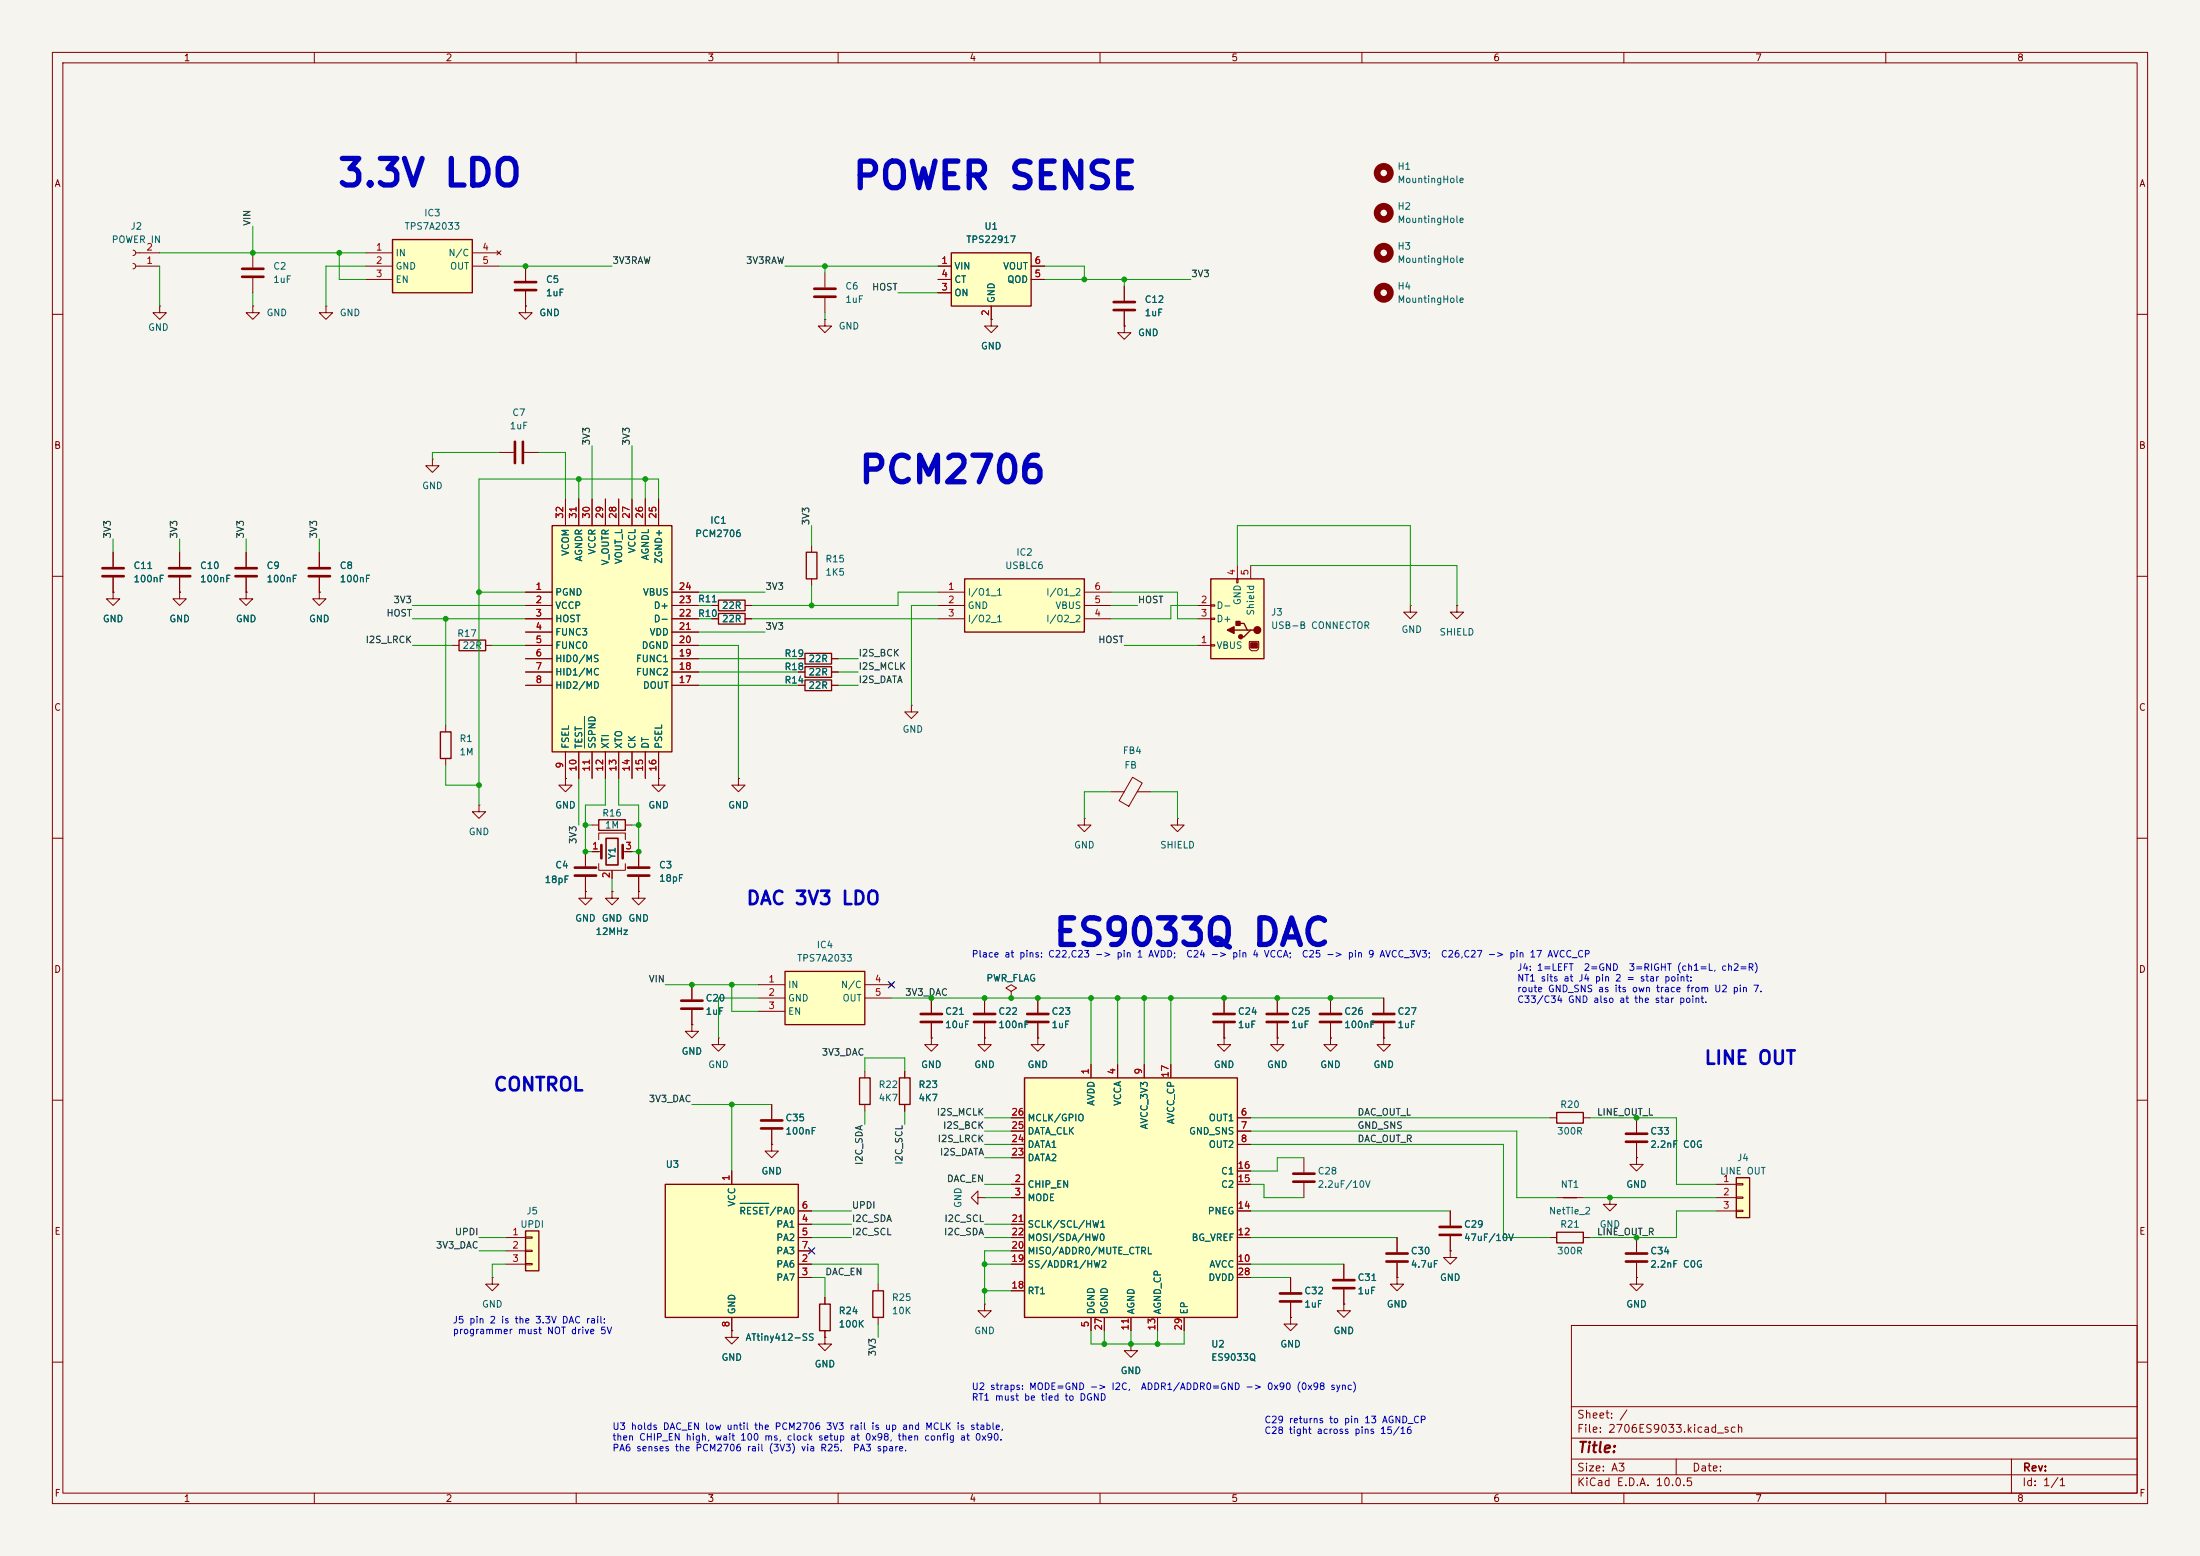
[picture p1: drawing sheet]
<svg xmlns="http://www.w3.org/2000/svg" width="420mm" height="297mm" viewBox="0 0 420 297" stroke-linecap="round" stroke-linejoin="round" font-family="sans-serif">
<path d="M0 0h420v297h-420z" fill="#f5f4ef" stroke="#f5f4ef" stroke-width=".19"/>
<g fill="none" stroke="#840000" stroke-width=".19">
<path d="M10 10h400v277h-400zM12 12h396v273h-396zM60 10v2M110 10v2M160 10v2M210 10v2M260 10v2M310 10v2M360 10v2M10 60h2M408 60h2M10 110h2"/>
<path d="M408 110h2M10 160h2M91.4 153.7v1.2h1.3l-1.3 1.3-1.2-1.3h1.2M91.4 153.7h.1M207 156.2v1.3h1.3l-1.3 1.3-1.3-1.3h1.3M207 156.2h.1M408 160h2M10 210h2M408 210h2M300 253h108v32h-108zM10 260h2M300 278.5h108"/>
<path d="M300 274.5h108M300 268.5h108M320 278.5v3M384 278.5v6.5M408 260h2M60 285v2M110 285v2M160 285v2M210 285v2M260 285v2M300 281.5h108M310 285v2"/>
<path d="M360 285v2"/>
</g>
<circle cx="264.2" cy="48.3" r="1.27" fill="none" stroke="#840000" stroke-width="1.3"/>
<path d="M331.5 224.8h2.5v7.6h-2.5z" fill="#ffffc2"/>
<path d="M297.2 212.3h5.1v2.1h-5.1zM331.5 224.8h2.5v7.6h-2.5z" fill="none" stroke="#840000" stroke-width=".25"/>
<g fill="none" stroke="#840000" stroke-width=".19">
<path d="M214.6 54.6v2.8M214.6 59.4v2.8M189.2 61v1.2h1.3l-1.3 1.3-1.2-1.3h1.2M189.2 61h.1M214.6 62.2v1.3h1.3l-1.3 1.3-1.2-1.3h1.2M214.6 62.2h.1M264.2 198.1v1.3h1.2l-1.2 1.3-1.3-1.3h1.3M264.2 198.1h.1M295.9 213.4h1.3M302.3 213.4h1.2M312.4 213.4v2.8M312.4 218.2v2.8"/>
<path d="M312.4 221v1.2h1.3l-1.3 1.3-1.3-1.3h1.3M312.4 221h.1M312.4 236.2v2.8M327.7 226.1h3.8M327.7 228.6h3.8M327.7 231.1h3.8M331.5 225.9h1.2v.3h-1.2zM331.5 228.5h1.2v.2h-1.2zM331.5 231h1.2v.3h-1.2zM312.4 243.8v1.3h1.3l-1.3 1.3-1.3-1.3h1.3M312.4 243.8h.1M312.4 241v2.8"/>
</g>
<path d="M212.6 57.7h4.1M212.6 59.2h4.1M310.4 216.4h4.1M310.4 217.9h4.1M310.4 239.3h4.1M310.4 240.8h4.1" fill="none" stroke="#840000" stroke-width=".51"/>
<circle cx="264.2" cy="40.6" r="1.27" fill="none" stroke="#840000" stroke-width="1.3"/>
<path d="M181.6 48.3h15.2v10.1h-15.2z" fill="#ffffc2"/>
<path d="M181.6 48.3h15.2v10.1h-15.2zM84.1 139.7h2v5.1h-2zM87.6 122.2h5.1v2h-5.1zM297.2 235.2h5.1v2h-5.1zM298.4 228.6h2.6" fill="none" stroke="#840000" stroke-width=".25"/>
<g fill="none" stroke="#840000" stroke-width=".19">
<path d="M179.1 50.8h2.5M179.1 55.9h2.5M179.1 53.3h2.5M189.2 58.4v2.6M196.8 50.8h2.6M196.8 53.3h2.6M82.5 87.6v1.3h1.3l-1.3 1.3-1.2-1.3h1.2M82.5 87.6h.1M21.6 113v1.3h1.3l-1.3 1.3-1.3-1.3h1.3M21.6 113h.1M21.6 105.4v2.8M21.6 110.2v2.8"/>
<path d="M34.3 113v1.3h1.3l-1.3 1.3-1.3-1.3h1.3M34.3 113h.1M34.3 105.4v2.8M34.3 110.2v2.8M47 113v1.3h1.3l-1.3 1.3-1.3-1.3h1.3M47 113h.1M47 105.4v2.8M47 110.2v2.8M61 113v1.3h1.2l-1.2 1.3-1.3-1.3h1.3M61 113h.1M61 105.4v2.8M61 110.2v2.8"/>
<path d="M85.1 138.4v1.3M86.4 123.2h1.2M92.7 123.2h1.3M85.1 144.8v1.3M264.2 190.5v2.8M264.2 195.3v2.8M295.9 236.2h1.3M297.2 228.6h5.1M302.3 236.2h1.2M307.3 228.6v1.3h1.3l-1.3 1.2-1.2-1.2h1.2M307.3 228.6h.1"/>
</g>
<path d="M19.6 108.5h4M19.6 110h4M32.3 108.5h4M32.3 110h4M45 108.5h4M45 110h4M58.9 108.5h4.1M58.9 110h4.1M262.1 193.5h4.1M262.1 195.1h4.1" fill="none" stroke="#840000" stroke-width=".51"/>
<path d="M105.4 100.3h22.9v43.2h-22.9z" fill="#ffffc2"/>
<path d="M105.4 100.3h22.9v43.2h-22.9z" fill="none" stroke="#840000" stroke-width=".25"/>
<g fill="none" stroke="#840000" stroke-width=".19">
<path d="M48.3 58.4v1.3h1.2l-1.2 1.3-1.3-1.3h1.3M48.3 58.4h.1M48.3 48.3v2.8M48.3 53.1v2.8M107.9 95.3v5M110.5 95.3v5M113 95.3v5M115.6 95.3v5M118.1 95.3v5M120.6 95.3v5M123.2 95.3v5M125.7 95.3v5"/>
<path d="M100.3 113h5.1M100.3 115.6h5.1M100.3 118.1h5.1M128.3 113h5M128.3 115.6h5M128.3 118.1h5M100.3 120.7h5.1M100.3 123.2h5.1M100.3 125.7h5.1M100.3 128.3h5.1M100.3 130.8h5.1M128.3 120.7h5"/>
<path d="M128.3 123.2h5M128.3 125.7h5M128.3 128.3h5M128.3 130.8h5M107.9 148.6v1.3h1.3l-1.3 1.2-1.2-1.2h1.2M107.9 148.6h.1M107.9 143.5v5.1M110.5 143.5v5.1M113 143.5v5.1M115.6 143.5v5.1M118.1 143.5v5.1M120.6 143.5v5.1"/>
<path d="M123.2 143.5v5.1M125.7 143.5v5.1"/>
</g>
<path d="M111.6 136.7v6.1" fill="none" stroke="#006464" stroke-width=".19"/>
<path d="M46.2 51.3h4.1M46.2 52.8h4.1" fill="none" stroke="#840000" stroke-width=".51"/>
<path d="M127 226.1h25.4v25.4h-25.4z" fill="#ffffc2"/>
<path d="M127 226.1h25.4v25.4h-25.4zM156.5 248.9h2v5.1h-2z" fill="none" stroke="#840000" stroke-width=".25"/>
<g fill="none" stroke="#840000" stroke-width=".19">
<path d="M25.4 50.3l.4 .1 .1 .4-.1 .4-.4 .1M25.4 47.8l.4 .1 .1 .4-.1 .3-.4 .2M25.9 50.8h4.6M25.9 48.3h4.6M30.5 58.4v1.3h1.2l-1.2 1.3-1.3-1.3h1.3M30.5 58.4h.1M62.2 58.4v1.3h1.3l-1.3 1.3-1.2-1.3h1.2M62.2 58.4h.1M95.2 86.4h2.8M100.1 86.4h2.8M139.7 223.5v2.6M152.4 233.7h2.5"/>
<path d="M152.4 236.2h2.5M152.4 231.1h2.5M152.4 238.8h2.5M186.7 228.6v-1.3l-1.3 1.3 1.3 1.3v-1.3h1.3M188 228.6h.1M139.7 251.5v2.5M152.4 241.3h2.5M152.4 243.8h2.5M157.5 247.6v1.3M157.5 254v1.3"/>
</g>
<path d="M141.3 229.7h5.5" fill="none" stroke="#006464" stroke-width=".19"/>
<path d="M98.3 84.3v4.1M99.8 84.3v4.1" fill="none" stroke="#840000" stroke-width=".51"/>
<path d="M74.9 45.7h15.3v10.2h-15.3z" fill="#ffffc2"/>
<path d="M74.9 45.7h15.3v10.2h-15.3zM164.1 205.7h2v5.1h-2zM171.7 205.7h2v5.1h-2zM166.6 246.4h2.1v5.1h-2.1z" fill="none" stroke="#840000" stroke-width=".25"/>
<g fill="none" stroke="#840000" stroke-width=".19">
<path d="M69.8 48.3h5.1M69.8 50.8h5.1M69.8 53.3h5.1M90.2 48.3h5M90.2 50.8h5M94.9 47.9l.7 .7M95.6 47.9l-.7 .7M100.3 50.8v2.8M100.3 55.6v2.8M125.7 148.6v1.3h1.3l-1.3 1.2-1.2-1.2h1.2M125.7 148.6h.1M141 148.6v1.3h1.2l-1.2 1.2-1.3-1.2h1.3"/>
<path d="M141 148.6h.1M121.9 170.2v1.3h1.3l-1.3 1.2-1.3-1.2h1.3M121.9 170.2h.1M121.9 162.6v2.8M121.9 167.4v2.8M132.1 195.6v1.3h1.2l-1.2 1.2-1.3-1.2h1.3M132.1 195.6h.1M132.1 188v2.8M132.1 192.8v2.8M137.2 198.1v1.3h1.2l-1.2 1.3-1.3-1.3h1.3M137.2 198.1h.1M177.8 198.1v1.3h1.3l-1.3 1.3-1.3-1.3h1.3"/>
<path d="M177.8 198.1h.1M177.8 190.5v2.8M177.8 195.3v2.8M147.3 218.4v1.3h1.3l-1.3 1.3-1.3-1.3h1.3M147.3 218.4h.1M147.3 210.8v2.8M147.3 215.6v2.8M165.1 204.5v1.2M165.1 210.8v1.3M172.7 204.5v1.2M172.7 210.8v1.3M139.7 254v1.3h1.3l-1.3 1.2-1.3-1.2h1.3"/>
<path d="M139.7 254h.1M157.5 255.3v1.2h1.2l-1.2 1.3-1.3-1.3h1.3M157.5 255.3h.1M167.6 245.1v1.3M167.6 251.5v1.2"/>
</g>
<path d="M98.3 53.8h4.1M98.3 55.4h4.1M119.9 165.6h4.1M119.9 167.1h4.1M130 191h4.1M130 192.5h4.1M175.8 193.5h4M175.8 195.1h4M145.3 213.9h4.1M145.3 215.4h4.1" fill="none" stroke="#840000" stroke-width=".51"/>
<path d="M149.9 185.4h15.2v10.2h-15.2z" fill="#ffffc2"/>
<path d="M149.9 185.4h15.2v10.2h-15.2z" fill="none" stroke="#840000" stroke-width=".25"/>
<g fill="none" stroke="#840000" stroke-width=".19">
<path d="M100.3 58.4v1.3h1.3l-1.3 1.3-1.2-1.3h1.2M100.3 58.4h.1M157.5 52.1v2.8M157.5 56.9v2.8M157.5 61v1.2h1.2l-1.2 1.3-1.3-1.3h1.3M157.5 61h.1M111.8 170.2v1.3h1.2l-1.2 1.2-1.3-1.2h1.3M111.8 170.2h.1M111.8 162.6v2.8M111.8 167.4v2.8M113 162.6h1.8M114.3 160.3v-1.3h5.1v1.3"/>
<path d="M114.3 164.8v1.3h5.1v-1.3M116.8 170.2v1.3h1.3l-1.3 1.2-1.2-1.2h1.2M116.8 170.2h.1M116.8 166.1v1.5M118.9 162.6h1.7M144.8 188h5.1M144.8 190.5h5.1M144.8 193h5.1M165.1 188h5.1M165.1 190.5h5.1M169.8 187.6l.8 .7M170.6 187.6l-.8 .7"/>
<path d="M188 248.9v1.3h1.2l-1.2 1.3-1.3-1.3h1.3M188 248.9h.1M215.9 256.5v1.3h1.3l-1.3 1.3-1.3-1.3h1.3M215.9 256.5h.1"/>
</g>
<path d="M155.4 55.1h4.1M155.4 56.6h4.1M109.7 165.6h4.1M109.7 167.1h4.1M114.8 161.3v2.5M118.9 161.3v2.5" fill="none" stroke="#840000" stroke-width=".51"/>
<path d="M115.7 160h2.3v5.1h-2.3z" fill="none" stroke="#840000" stroke-width=".3"/>
<path d="M100.3 234.9h2.6v7.7h-2.6z" fill="#ffffc2"/>
<path d="M114.3 156.5h5.1v2h-5.1zM100.3 234.9h2.6v7.7h-2.6z" fill="none" stroke="#840000" stroke-width=".25"/>
<g fill="none" stroke="#840000" stroke-width=".19">
<path d="M113 157.5h1.3M119.4 157.5h1.2M188 198.1v1.3h1.2l-1.2 1.3-1.3-1.3h1.3M188 198.1h.1M188 190.5v2.8M188 195.3v2.8M193 189.2l1.1-.6-1.1-.6-1 .6 1 .6v1.3M193 190.5h.1M198.1 198.1v1.3h1.3l-1.3 1.3-1.3-1.3h1.3M198.1 198.1h.1M198.1 190.5v2.8M198.1 195.3v2.8"/>
<path d="M233.7 198.1v1.3h1.2l-1.2 1.3-1.3-1.3h1.3M233.7 198.1h.1M233.7 190.5v2.8M233.7 195.3v2.8M243.8 198.1v1.3h1.3l-1.3 1.3-1.2-1.3h1.2M243.8 198.1h.1M243.8 190.5v2.8M243.8 195.3v2.8M254 198.1v1.3h1.3l-1.3 1.3-1.3-1.3h1.3M254 198.1h.1M254 190.5v2.8M254 195.3v2.8"/>
<path d="M96.5 236.2h3.8M96.5 238.8h3.8M100.3 236.1h1.3v.2h-1.3zM100.3 238.6h1.3v.3h-1.3zM94 243.8v1.3h1.2l-1.2 1.3-1.3-1.3h1.3M94 243.8h.1M96.5 241.3h3.8M100.3 241.2h1.3v.2h-1.3z"/>
</g>
<g fill="none" stroke="#840000" stroke-width="1.3">
<circle cx="264.2" cy="33" r="1.27"/>
<circle cx="264.2" cy="55.9" r="1.27"/>
</g>
<path d="M185.9 193.5h4.1M185.9 195.1h4.1M196.1 193.5h4.1M196.1 195.1h4.1M231.6 193.5h4.1M231.6 195.1h4.1M241.8 193.5h4.1M241.8 195.1h4.1M252 193.5h4M252 195.1h4" fill="none" stroke="#840000" stroke-width=".51"/>
<path d="M195.6 205.7h40.6v45.8h-40.6z" fill="#ffffc2"/>
<path d="M153.7 129.8h5v2h-5zM195.6 205.7h40.6v45.8h-40.6z" fill="none" stroke="#840000" stroke-width=".25"/>
<g fill="none" stroke="#840000" stroke-width=".19">
<path d="M152.4 130.8h1.3M158.7 130.8h1.3M212.1 151.1h2.5M216.2 148.4l1.9 1.1-2.6 4.4-1.9-1.1zM217.1 151.1h2.6M224.8 156.2v1.3h1.3l-1.3 1.3-1.3-1.3h1.3M224.8 156.2h.1M193 213.4h2.6M193 215.9h2.6M193 218.4h2.6M208.3 203.2v2.5M213.4 203.2v2.5"/>
<path d="M218.4 203.2v2.5M223.5 203.2v2.5M236.2 213.4h2.6M236.2 215.9h2.6M236.2 218.4h2.6M193 226.1h2.6M193 228.6h2.6M193 236.2h2.6M193 238.8h2.6M193 233.7h2.6M193 221h2.6M236.2 226.1h2.6"/>
<path d="M236.2 236.2h2.6M236.2 231.1h2.6M236.2 223.5h2.6M248.9 221v2.8M248.9 225.8v2.8M266.7 236.2v2.8M276.9 238.8v1.2h1.2l-1.2 1.3-1.3-1.3h1.3M276.9 238.8h.1M276.9 231.1v2.8M276.9 236v2.8M193 241.3h2.6M193 246.4h2.6"/>
<path d="M208.3 251.5v2.5M210.8 251.5v2.5M215.9 251.5v2.5M221 251.5v2.5M226.1 251.5v2.5M236.2 241.3h2.6M236.2 243.8h2.6M246.4 251.5v1.2h1.2l-1.2 1.3-1.3-1.3h1.3M246.4 251.5h.1M246.4 243.8v2.8M246.4 248.7v2.8M256.5 248.9v1.3h1.3l-1.3 1.3-1.2-1.3h1.2"/>
<path d="M256.5 248.9h.1M256.5 241.3v2.8M256.5 246.1v2.8M266.7 243.8v1.3h1.3l-1.3 1.3-1.3-1.3h1.3M266.7 243.8h.1M266.7 241v2.8"/>
</g>
<path d="M246.9 224h4.1M246.9 225.6h4.1M264.7 239.3h4M274.8 234.2h4.1M274.8 235.7h4.1M244.3 246.9h4.1M244.3 248.4h4.1M254.5 244.3h4.1M254.5 245.9h4.1M264.7 240.8h4" fill="none" stroke="#840000" stroke-width=".51"/>
<path d="M231.1 110.5h10.2v15.2h-10.2z" fill="#ffffc2"/>
<path d="M137.2 117.1h5v2h-5zM137.2 114.6h5v2h-5zM231.1 110.5h10.2v15.2h-10.2zM236.2 119h1.3l.6 1.3h.7M153.7 124.7h5v2h-5zM153.7 127.3h5v2h-5zM235.6 120.3h2.5M239.4 120.3h-.6l-1.3 1.2h-.6" fill="none" stroke="#840000" stroke-width=".25"/>
<g fill="none" stroke="#840000" stroke-width=".19">
<path d="M135.9 115.6h1.3M135.9 118.1h1.3M142.2 115.6h1.3M142.2 118.1h1.3M228.6 115.6h2.5M228.6 118.1h2.5M231.1 118h.8v.2h-.8zM231.1 115.4h.8v.3h-.8zM236.1 110.5h.2v.8h-.2zM236.2 108v2.5M238.8 108v2.5M269.2 115.6v1.2h1.3l-1.3 1.3-1.2-1.3h1.2"/>
<path d="M269.2 115.6h.1M278.1 115.6v1.2h1.3l-1.3 1.3-1.2-1.3h1.2M278.1 115.6h.1M152.4 125.7h1.3M152.4 128.3h1.3M158.7 125.7h1.3M158.7 128.3h1.3M174 134.6v1.3h1.3l-1.3 1.3-1.3-1.3h1.3M174 134.6h.1M228.6 123.2h2.5M231.1 123.1h.8v.2h-.8zM238.5 122.4h1.8v1.4l-.4 .4h-1l-.4-.4z"/>
</g>
<path d="M238.8 122.7h1.2v1h-1.2z" fill="#840000" stroke="#840000" stroke-width=".19"/>
<g fill="#840000" stroke="#840000" stroke-width=".25">
<path d="M236 118.6h.7v.8h-.7z"/>
<path d="M234.3 120.3l1.3-.7v1.3z"/>
<circle cx="240" cy="120.3" r=".63"/>
<circle cx="236.9" cy="121.5" r=".38"/>
</g>
<path d="M184.1 110.5h22.9v10.2h-22.9z" fill="#ffffc2"/>
<path d="M153.9 105.4h2.1v5.1h-2.1zM184.1 110.5h22.9v10.2h-22.9z" fill="none" stroke="#840000" stroke-width=".25"/>
<g fill="none" stroke="#840000" stroke-width=".19">
<path d="M100.3 58.4h.1M100.3 50.8v2.8M100.3 55.6v2.8M179.1 50.8h2.5M179.1 55.9h2.5M179.1 53.3h2.5M189.2 58.4v2.6M196.8 50.8h2.6M196.8 53.3h2.6M214.6 54.6v2.8M214.6 59.4v2.8M189.2 61h.1"/>
<path d="M214.6 62.2h.1M107.9 95.3v5M110.5 95.3v5M113 95.3v5M115.6 95.3v5M118.1 95.3v5M120.6 95.3v5M123.2 95.3v5M125.7 95.3v5M21.6 113h.1M21.6 105.4v2.8M21.6 110.2v2.8"/>
<path d="M34.3 113h.1M34.3 105.4v2.8M34.3 110.2v2.8M47 113h.1M47 105.4v2.8M47 110.2v2.8M61 113h.1M61 105.4v2.8M61 110.2v2.8M100.3 113h5.1M100.3 115.6h5.1M100.3 118.1h5.1"/>
<path d="M128.3 113h5M128.3 115.6h5M128.3 118.1h5M135.9 115.6h1.3M135.9 118.1h1.3M142.2 115.6h1.3M142.2 118.1h1.3M154.9 104.1v1.3M154.9 110.5v1.3M179.1 113h5M179.1 115.6h5M179.1 118.1h5"/>
<path d="M207 113h5.1M207 115.6h5.1M207 118.1h5.1M100.3 128.3h5.1M100.3 125.7h5.1M100.3 130.8h5.1M100.3 120.7h5.1M100.3 123.2h5.1M128.3 128.3h5M128.3 125.7h5M128.3 130.8h5M128.3 120.7h5"/>
<path d="M128.3 123.2h5M152.4 128.3h1.3M152.4 125.7h1.3M152.4 130.8h1.3M158.7 128.3h1.3M158.7 125.7h1.3M158.7 130.8h1.3M107.9 148.6h.1M107.9 143.5v5.1M110.5 143.5v5.1M113 143.5v5.1M115.6 143.5v5.1"/>
<path d="M118.1 143.5v5.1M120.6 143.5v5.1M123.2 143.5v5.1M125.7 148.6h.1M125.7 143.5v5.1M141 148.6h.1M111.8 170.2h.1M111.8 162.6v2.8M111.8 167.4v2.8M113 162.6h1.3M116.8 170.2h.1M116.8 166.4v1.2"/>
<path d="M119.4 162.6h1.2M121.9 170.2h.1M121.9 162.6v2.8M121.9 167.4v2.8M132.1 195.6h.1M132.1 188v2.8M132.1 192.8v2.8M177.8 198.1h.1M177.8 190.5v2.8M177.8 195.3v2.8M188 198.1h.1M188 190.5v2.8"/>
<path d="M188 195.3v2.8M193 190.5h.1M198.1 198.1h.1M198.1 190.5v2.8M198.1 195.3v2.8M233.7 198.1h.1M233.7 190.5v2.8M233.7 195.3v2.8M243.8 198.1h.1M243.8 190.5v2.8M243.8 195.3v2.8M254 198.1h.1"/>
<path d="M254 190.5v2.8M254 195.3v2.8M264.2 198.1h.1M264.2 190.5v2.8M264.2 195.3v2.8M147.3 218.4h.1M147.3 210.8v2.8M147.3 215.6v2.8M172.7 204.5v1.2M172.7 210.8v1.3M193 213.4h2.6M193 215.9h2.6"/>
<path d="M193 218.4h2.6M208.3 203.2v2.5M213.4 203.2v2.5M218.4 203.2v2.5M223.5 203.2v2.5M236.2 213.4h2.6M236.2 215.9h2.6M236.2 218.4h2.6M312.4 213.4v2.8M312.4 218.2v2.8M139.7 223.5v2.6M152.4 233.7h2.5"/>
<path d="M152.4 236.2h2.5M152.4 231.1h2.5M152.4 238.8h2.5M193 233.7h2.6M193 236.2h2.6M193 238.8h2.6M193 226.1h2.6M193 228.6h2.6M193 221h2.6M236.2 236.2h2.6M236.2 231.1h2.6M236.2 226.1h2.6"/>
<path d="M236.2 223.5h2.6M266.7 236.2v2.8M276.9 238.8h.1M276.9 231.1v2.8M276.9 236v2.8M312.4 221h.1M312.4 236.2v2.8M139.7 254h.1M139.7 251.5v2.5M152.4 241.3h2.5M152.4 243.8h2.5M157.5 255.3h.1"/>
<path d="M157.5 247.6v1.3M157.5 254v1.3M193 241.3h2.6M193 246.4h2.6M208.3 251.5v2.5M210.8 251.5v2.5M215.9 256.5h.1M215.9 251.5v2.5M221 251.5v2.5M226.1 251.5v2.5M236.2 241.3h2.6M236.2 243.8h2.6"/>
<path d="M246.4 251.5h.1M246.4 243.8v2.8M246.4 248.7v2.8M256.5 248.9h.1M256.5 241.3v2.8M256.5 246.1v2.8M266.7 243.8h.1M266.7 241v2.8M312.4 243.8h.1M312.4 241v2.8"/>
</g>
<g fill="none" stroke="#009600" stroke-width=".19">
<path d="M30.5 48.3h39.3M30.5 50.8v7.6M48.3 43.2v5.1M48.3 55.9v2.5M64.8 48.3v5h5M69.8 50.8h-7.6v7.6M95.2 50.8h21.6M100.3 50.8v1.3M149.9 50.8h29.2M157.5 50.8v1.3M157.5 59.7v1.3M171.4 55.9h7.7"/>
<path d="M199.4 50.8h7.6v2.5M199.4 53.3h27.9M214.6 53.3v1.3M95.2 86.4h-12.7v1.2M102.9 86.4h5v8.9M110.5 91.4v3.9M113 85.1v10.2M120.6 85.1v10.2M123.2 91.4v3.9M125.7 95.3v-3.9h-34.3v62.3M21.6 102.9v2.5M34.3 102.9v2.5"/>
<path d="M47 102.9v2.5M61 102.9v2.5M78.7 115.6h21.6M78.7 118.1h21.6M85.1 118.1v20.3M91.4 113h8.9M133.3 115.6h2.6M133.3 113h12.7M133.3 118.1h2.6M143.5 118.1h35.6M154.9 100.3v3.8M154.9 111.8v3.8"/>
<path d="M179.1 113h-7.7v2.6h-27.9M179.1 115.6h-5.1v19M212.1 115.6h5.1M212.1 113h12.7v5.1h3.8M228.6 115.6h-5.1v2.5h-11.4M236.2 108v-7.7h33v15.3M238.8 108h39.3v7.6M78.7 123.2h7.7M94 123.2h6.3M133.3 125.7h19.1M133.3 123.2h7.7v25.4M133.3 130.8h19.1"/>
<path d="M133.3 128.3h19.1M133.3 120.7h12.7M160 125.7h3.8M160 130.8h3.8M160 128.3h3.8M214.6 123.2h14M85.1 146.1v3.8h6.3M110.5 148.6v8.9M111.8 157.5h1.2M115.6 148.6v5.1h-3.8v8.9h1.2M118.1 148.6v5.1h3.8v8.9h-1.3M120.6 157.5h1.3"/>
<path d="M212.1 151.1h-5.1v5.1M219.7 151.1h5.1v5.1M116.8 167.6v2.6M127 188h17.8M139.7 188v5h5.1M144.8 190.5h-7.6v7.6M170.2 190.5h94M208.3 190.5v12.7M213.4 190.5v12.7M218.4 190.5v12.7M223.5 190.5v12.7M132.1 210.8h15.2"/>
<path d="M139.7 210.8v12.7M165.1 204.5v-2.6h7.6v2.6M165.1 212.1v2.5M172.7 212.1v2.5M188 218.4h5M188 215.9h5M188 213.4h5M238.8 218.4h48.2v17.8h8.9M238.8 215.9h50.8v12.7h7.6M238.8 213.4h57.1M303.5 213.4h16.5v12.7h7.7M91.4 238.8h5.1"/>
<path d="M91.4 236.2h5.1M154.9 236.2h7.7M154.9 233.7h7.7M154.9 231.1h7.7M188 228.6h5M188 236.2h5M188 221h5M188 233.7h5M188 226.1h5M193 238.8h-5v10.1M238.8 226.1h2.5v2.5h7.6M238.8 236.2h27.9"/>
<path d="M238.8 231.1h38.1M248.9 221h-5.1v2.5h-5M302.3 228.6h25.4M327.7 231.1h-7.7v5.1h-16.5M96.5 241.3h-2.5v2.5M154.9 243.8h2.6v3.8M154.9 241.3h12.7v3.8M167.6 252.7v2.6M188 241.3h5M188 246.4h5M208.3 254v2.5h17.8v-2.5M210.8 254v2.5"/>
<path d="M215.9 254v2.5M221 254v2.5M238.8 243.8h7.6M238.8 241.3h17.7"/>
</g>
<path d="M169.6 187.4l1.2 1.2M170.8 187.4l-1.2 1.2M154.3 238.2l1.2 1.2M155.5 238.2l-1.2 1.2" fill="none" stroke="#000084" stroke-width=".19"/>
<path d="M111.6 136.7v6.1M141.3 229.7h5.5" fill="none" stroke="#006464" stroke-width=".19"/>
<g fill="#009600" stroke="#009600" stroke-width=".19">
<circle cx="312.4" cy="213.4" r=".46"/>
<circle cx="312.4" cy="236.2" r=".46"/>
<circle cx="307.3" cy="228.6" r=".46"/>
<circle cx="254" cy="190.5" r=".46"/>
<circle cx="188" cy="246.4" r=".46"/>
<circle cx="188" cy="241.3" r=".46"/>
<circle cx="221" cy="256.5" r=".46"/>
<circle cx="215.9" cy="256.5" r=".46"/>
<circle cx="210.8" cy="256.5" r=".46"/>
<circle cx="213.4" cy="190.5" r=".46"/>
<circle cx="218.4" cy="190.5" r=".46"/>
<circle cx="233.7" cy="190.5" r=".46"/>
<circle cx="243.8" cy="190.5" r=".46"/>
<circle cx="208.3" cy="190.5" r=".46"/>
<circle cx="198.1" cy="190.5" r=".46"/>
<circle cx="188" cy="190.5" r=".46"/>
<circle cx="193" cy="190.5" r=".46"/>
<circle cx="223.5" cy="190.5" r=".46"/>
<circle cx="111.8" cy="157.5" r=".46"/>
<circle cx="132.1" cy="188" r=".46"/>
<circle cx="111.8" cy="162.6" r=".46"/>
<circle cx="121.9" cy="162.6" r=".46"/>
<circle cx="123.2" cy="91.4" r=".46"/>
<circle cx="154.9" cy="115.6" r=".46"/>
<circle cx="157.5" cy="50.8" r=".46"/>
<circle cx="100.3" cy="50.8" r=".46"/>
<circle cx="64.8" cy="48.3" r=".46"/>
<circle cx="48.3" cy="48.3" r=".46"/>
<circle cx="110.5" cy="91.4" r=".46"/>
<circle cx="85.1" cy="118.1" r=".46"/>
<circle cx="91.4" cy="113" r=".46"/>
<circle cx="121.9" cy="157.5" r=".46"/>
<circle cx="91.4" cy="149.9" r=".46"/>
<circle cx="177.8" cy="190.5" r=".46"/>
<circle cx="139.7" cy="210.8" r=".46"/>
<circle cx="139.7" cy="188" r=".46"/>
<circle cx="214.6" cy="53.3" r=".46"/>
<circle cx="207" cy="53.3" r=".46"/>
</g>
<g font-size="5.1" fill="#0000c2">
<text x="64.1" y="36.9">3.3V LDO</text>
<text x="162.5" y="37.4">POWER SENSE</text>
<text x="163.7" y="93.5">PCM2706</text>
<text x="200.8" y="181.8">ES9033Q DAC</text>
</g>
<g font-size="2.5" fill="#0000c2">
<text x="142.3" y="173.3">DAC 3V3 LDO</text>
<text x="325.2" y="203.8">LINE OUT</text>
<text x="94.1" y="208.9">CONTROL</text>
</g>
<text font-size="2" fill="#840000" x="301" y="277.8">Title:</text>
<g font-size="1.5" fill="#840000">
<text x="300.9" y="273.8">File: 2706ES9033.kicad_sch</text>
<text x="300.9" y="271.1">Sheet: /</text>
<text x="300.9" y="281.2">Size: A3</text>
<text x="322.9" y="281.2">Date:</text>
<text x="386" y="281.2">Rev:</text>
<text x="300.9" y="284">KiCad E.D.A. 10.0.5</text>
<text x="385.9" y="284">Id: 1/1</text>
</g>
<g font-size="1.3" fill="#840000">
<text x="35" y="12">1</text>
<text x="85" y="12">2</text>
<text x="135" y="12">3</text>
<text x="185" y="12">4</text>
<text x="235" y="12">5</text>
<text x="285" y="12">6</text>
<text x="335" y="12">7</text>
<text x="385" y="12">8</text>
<text x="10.3" y="36">A</text>
<text x="408.3" y="36">A</text>
<text x="10.2" y="86">B</text>
<text x="408.2" y="86">B</text>
<text x="10.2" y="136">C</text>
<text x="408.2" y="136">C</text>
<text x="10.2" y="186">D</text>
<text x="408.2" y="186">D</text>
<text x="10.3" y="236">E</text>
<text x="408.3" y="236">E</text>
<text x="10.3" y="286">F</text>
<text x="35" y="287">1</text>
<text x="85" y="287">2</text>
<text x="135" y="287">3</text>
<text x="185" y="287">4</text>
<text x="235" y="287">5</text>
<text x="285" y="287">6</text>
<text x="335" y="287">7</text>
<text x="385" y="287">8</text>
<text x="408.3" y="286">F</text>
</g>
<g font-size="1.3" fill="#006464">
<text x="266.7" y="32.7">H1</text>
<text x="266.7" y="35.3">MountingHole</text>
<text x="80.9" y="41.6">IC3</text>
<text x="266.7" y="40.3">H2</text>
<text x="21.2" y="46.7">POWER IN</text>
<text x="24.8" y="44.1">J2</text>
<text x="77.1" y="44.1">TPS7A2033</text>
<text x="184.4" y="46.7">TPS22917</text>
<text x="187.8" y="44.1">U1</text>
<text x="266.7" y="48">H3</text>
<text x="266.7" y="42.9">MountingHole</text>
<text x="52.1" y="51.8">C2</text>
<text x="75.4" y="49.2">IN</text>
<text x="75.4" y="51.8">GND</text>
<text x="85.5" y="49.2">N/C</text>
<text x="85.8" y="51.8">OUT</text>
<text x="182.1" y="51.8">VIN</text>
<text x="191.4" y="51.8">VOUT</text>
<text x="266.7" y="50.5">MountingHole</text>
<text x="52.1" y="54.3">1uF</text>
<text x="75.4" y="54.3">EN</text>
<text x="104.1" y="54.3">C5</text>
<text x="104.1" y="56.8">1uF</text>
<text x="161.3" y="55.6">C6</text>
<text x="161.3" y="58.1">1uF</text>
<text x="182.1" y="56.8">ON</text>
<text x="182.1" y="54.3">CT</text>
<text x="190.2" y="57.9" transform="rotate(-90 190.2 57.9)">GND</text>
<text x="192.2" y="54.3">QOD</text>
<text x="218.4" y="58.1">C12</text>
<text x="266.7" y="55.6">H4</text>
<text x="266.7" y="58.1">MountingHole</text>
<text x="28.2" y="63.4">GND</text>
<text x="50.8" y="60.7">GND</text>
<text x="64.8" y="60.7">GND</text>
<text x="102.9" y="60.7">GND</text>
<text x="160" y="63.2">GND</text>
<text x="217.2" y="64.5">GND</text>
<text x="218.4" y="60.7">1uF</text>
<text x="187.2" y="67">GND</text>
<text x="97.2" y="82.2">1uF</text>
<text x="97.7" y="79.7">C7</text>
<text x="80.5" y="93.7">GND</text>
<text x="135.5" y="100.3">IC1</text>
<text x="108.9" y="106.2" transform="rotate(-90 108.9 106.2)">VCOM</text>
<text x="111.5" y="107.3" transform="rotate(-90 111.5 107.3)">AGNDR</text>
<text x="114" y="106" transform="rotate(-90 114 106)">VCCR</text>
<text x="119.1" y="107.8" transform="rotate(-90 119.1 107.8)">VOUT_L</text>
<text x="121.6" y="105.7" transform="rotate(-90 121.6 105.7)">VCCL</text>
<text x="124.2" y="107.1" transform="rotate(-90 124.2 107.1)">AGNDL</text>
<text x="126.7" y="107.7" transform="rotate(-90 126.7 107.7)">ZGND+</text>
<text x="132.6" y="102.8">PCM2706</text>
<text x="157.5" y="107.6">R15</text>
<text x="193.9" y="106.4">IC2</text>
<text x="25.4" y="108.9">C11</text>
<text x="25.4" y="111.5">100nF</text>
<text x="38.1" y="108.9">C10</text>
<text x="38.1" y="111.5">100nF</text>
<text x="50.8" y="108.9">C9</text>
<text x="50.8" y="111.5">100nF</text>
<text x="64.8" y="108.9">C8</text>
<text x="64.8" y="111.5">100nF</text>
<text x="105.9" y="114">PGND</text>
<text x="116.5" y="108" transform="rotate(-90 116.5 108)">V_OUTR</text>
<text x="122.6" y="114">VBUS</text>
<text x="157.5" y="110.2">1K5</text>
<text x="184.6" y="114">I/O1_1</text>
<text x="191.8" y="108.9">USBLC6</text>
<text x="199.6" y="114">I/O1_2</text>
<text x="19.5" y="119.1">GND</text>
<text x="32.2" y="119.1">GND</text>
<text x="44.9" y="119.1">GND</text>
<text x="58.9" y="119.1">GND</text>
<text x="105.9" y="116.5">VCCP</text>
<text x="105.9" y="119.1">HOST</text>
<text x="124.7" y="119.1">D-</text>
<text x="124.7" y="116.5">D+</text>
<text x="133.2" y="118.1">R10</text>
<text x="133.2" y="115.3">R11</text>
<text x="137.7" y="119.1">22R</text>
<text x="137.7" y="116.5">22R</text>
<text x="184.6" y="116.5">GND</text>
<text x="184.6" y="119.1">I/O2_1</text>
<text x="199.6" y="119.1">I/O2_2</text>
<text x="201.4" y="116.5">VBUS</text>
<text x="232.1" y="116.5">D-</text>
<text x="232.1" y="119.1">D+</text>
<text x="237.2" y="115.6" transform="rotate(-90 237.2 115.6)">GND</text>
<text x="239.7" y="117.6" transform="rotate(-90 239.7 117.6)">Shield</text>
<text x="242.6" y="117.8">J3</text>
<text x="87.2" y="121.9">R17</text>
<text x="88.2" y="124.2">22R</text>
<text x="105.9" y="121.6">FUNC3</text>
<text x="105.9" y="124.2">FUNC0</text>
<text x="122.4" y="124.2">DGND</text>
<text x="123.9" y="121.6">VDD</text>
<text x="149.7" y="125.7">R19</text>
<text x="232.1" y="124.2">VBUS</text>
<text x="242.6" y="120.3">USB-B CONNECTOR</text>
<text x="267.4" y="121.1">GND</text>
<text x="274.7" y="121.6">SHIELD</text>
<text x="105.9" y="126.7">HID0/MS</text>
<text x="105.9" y="129.2">HID1/MC</text>
<text x="105.9" y="131.8">HID2/MD</text>
<text x="121.3" y="129.2">FUNC2</text>
<text x="121.3" y="126.7">FUNC1</text>
<text x="122.6" y="131.8">DOUT</text>
<text x="149.7" y="130.8">R14</text>
<text x="149.7" y="128.2">R18</text>
<text x="154.2" y="131.8">22R</text>
<text x="154.2" y="126.7">22R</text>
<text x="154.2" y="129.2">22R</text>
<text x="87.6" y="141.9">R1</text>
<text x="108.9" y="143" transform="rotate(-90 108.9 143)">FSEL</text>
<text x="111.5" y="143" transform="rotate(-90 111.5 143)">TEST</text>
<text x="114" y="143" transform="rotate(-90 114 143)">SSPND</text>
<text x="116.5" y="143" transform="rotate(-90 116.5 143)">XTI</text>
<text x="119.1" y="143" transform="rotate(-90 119.1 143)">XTO</text>
<text x="121.6" y="143" transform="rotate(-90 121.6 143)">CK</text>
<text x="124.2" y="143" transform="rotate(-90 124.2 143)">DT</text>
<text x="126.7" y="143" transform="rotate(-90 126.7 143)">PSEL</text>
<text x="172.2" y="140.2">GND</text>
<text x="87.6" y="144.5">1M</text>
<text x="214.2" y="144.2">FB4</text>
<text x="214.5" y="147">FB</text>
<text x="105.9" y="154.6">GND</text>
<text x="123.7" y="154.6">GND</text>
<text x="138.9" y="154.6">GND</text>
<text x="89.4" y="159.7">GND</text>
<text x="114.9" y="156.2">R16</text>
<text x="115.4" y="158.4">1M</text>
<text x="105.9" y="166.1">C4</text>
<text x="117.8" y="164.1" transform="rotate(-90 117.8 164.1)">Y1</text>
<text x="125.7" y="166.1">C3</text>
<text x="204.9" y="162.3">GND</text>
<text x="221.4" y="162.3">SHIELD</text>
<text x="103.9" y="168.9">18pF</text>
<text x="125.7" y="168.6">18pF</text>
<text x="109.7" y="176.2">GND</text>
<text x="113.6" y="178.8">12MHz</text>
<text x="114.8" y="176.2">GND</text>
<text x="119.9" y="176.2">GND</text>
<text x="152.1" y="183.8">TPS7A2033</text>
<text x="155.8" y="181.3">IC4</text>
<text x="134.6" y="191.5">C20</text>
<text x="150.3" y="188.9">IN</text>
<text x="150.3" y="191.5">GND</text>
<text x="160.4" y="188.9">N/C</text>
<text x="160.7" y="191.5">OUT</text>
<text x="188.2" y="187.7">PWR_FLAG</text>
<text x="134.6" y="194">1uF</text>
<text x="150.3" y="194">EN</text>
<text x="180.3" y="194">C21</text>
<text x="180.3" y="196.5">10uF</text>
<text x="190.5" y="194">C22</text>
<text x="190.5" y="196.5">100nF</text>
<text x="200.6" y="194">C23</text>
<text x="200.6" y="196.5">1uF</text>
<text x="236.2" y="194">C24</text>
<text x="236.2" y="196.5">1uF</text>
<text x="246.4" y="194">C25</text>
<text x="246.4" y="196.5">1uF</text>
<text x="256.5" y="194">C26</text>
<text x="256.5" y="196.5">100nF</text>
<text x="266.7" y="194">C27</text>
<text x="266.7" y="196.5">1uF</text>
<text x="130" y="201.6">GND</text>
<text x="135.1" y="204.2">GND</text>
<text x="167.6" y="208">R22</text>
<text x="175.2" y="208">R23</text>
<text x="175.7" y="204.2">GND</text>
<text x="185.9" y="204.2">GND</text>
<text x="196.1" y="204.2">GND</text>
<text x="231.6" y="204.2">GND</text>
<text x="241.8" y="204.2">GND</text>
<text x="251.9" y="204.2">GND</text>
<text x="262.1" y="204.2">GND</text>
<text x="149.8" y="214.3">C35</text>
<text x="167.6" y="210.5">4K7</text>
<text x="175.2" y="210.5">4K7</text>
<text x="196.1" y="214.3">MCLK/GPIO</text>
<text x="209.2" y="211.2" transform="rotate(-90 209.2 211.2)">AVDD</text>
<text x="214.3" y="211.2" transform="rotate(-90 214.3 211.2)">VCCA</text>
<text x="219.4" y="215.7" transform="rotate(-90 219.4 215.7)">AVCC_3V3</text>
<text x="224.5" y="214.7" transform="rotate(-90 224.5 214.7)">AVCC_CP</text>
<text x="230.6" y="214.3">OUT1</text>
<text x="297.7" y="211.8">R20</text>
<text x="149.8" y="216.9">100nF</text>
<text x="196.1" y="221.9">DATA2</text>
<text x="196.1" y="219.4">DATA1</text>
<text x="196.1" y="216.9">DATA_CLK</text>
<text x="226.9" y="216.9">GND_SNS</text>
<text x="230.6" y="219.4">OUT2</text>
<text x="297.1" y="216.9">300R</text>
<text x="314.9" y="216.9">C33</text>
<text x="314.9" y="219.4">2.2nF</text>
<text x="321.2" y="219.4">C0G</text>
<text x="331.5" y="221.9">J4</text>
<text x="127" y="223.2">U3</text>
<text x="145.3" y="224.5">GND</text>
<text x="196.1" y="227">CHIP_EN</text>
<text x="233" y="227">C2</text>
<text x="233" y="224.5">C1</text>
<text x="251.4" y="224.5">C28</text>
<text x="251.4" y="227">2.2uF/10V</text>
<text x="297.8" y="227">NT1</text>
<text x="310.4" y="227">GND</text>
<text x="328.3" y="224.5">LINE OUT</text>
<text x="100.4" y="232.1">J5</text>
<text x="140.7" y="230.4" transform="rotate(-90 140.7 230.4)">VCC</text>
<text x="141" y="232.1">RESET/PA0</text>
<text x="183.8" y="230.7" transform="rotate(-90 183.8 230.7)">GND</text>
<text x="196.1" y="229.6">MODE</text>
<text x="230.5" y="232.1">PNEG</text>
<text x="295.6" y="232.1">NetTie_2</text>
<text x="99.2" y="234.6">UPDI</text>
<text x="148.1" y="234.6">PA1</text>
<text x="148.1" y="237.2">PA2</text>
<text x="148.1" y="239.7">PA3</text>
<text x="196.1" y="239.7">MISO/ADDR0/MUTE_CTRL</text>
<text x="196.1" y="234.6">SCLK/SCL/HW1</text>
<text x="196.1" y="237.2">MOSI/SDA/HW0</text>
<text x="227.4" y="237.2">BG_VREF</text>
<text x="269.2" y="239.7">C30</text>
<text x="279.4" y="234.6">C29</text>
<text x="279.4" y="237.2">47uF/10V</text>
<text x="297.1" y="239.7">300R</text>
<text x="297.7" y="234.6">R21</text>
<text x="305.3" y="234.6">GND</text>
<text x="314.9" y="239.7">C34</text>
<text x="148.1" y="242.3">PA6</text>
<text x="148.1" y="244.8">PA7</text>
<text x="196.1" y="242.3">SS/ADDR1/HW2</text>
<text x="230.6" y="244.8">DVDD</text>
<text x="230.8" y="242.3">AVCC</text>
<text x="259.1" y="244.8">C31</text>
<text x="269.2" y="242.3">4.7uF</text>
<text x="274.8" y="244.8">GND</text>
<text x="314.9" y="242.3">2.2nF C0G</text>
<text x="91.9" y="249.9">GND</text>
<text x="140.7" y="251" transform="rotate(-90 140.7 251)">GND</text>
<text x="160" y="251.2">R24</text>
<text x="170.2" y="248.6">R25</text>
<text x="170.2" y="251.2">10K</text>
<text x="196.1" y="247.3">RT1</text>
<text x="209.2" y="251" transform="rotate(-90 209.2 251)">DGND</text>
<text x="211.8" y="251" transform="rotate(-90 211.8 251)">DGND</text>
<text x="216.9" y="251" transform="rotate(-90 216.9 251)">AGND</text>
<text x="221.9" y="251" transform="rotate(-90 221.9 251)">AGND_CP</text>
<text x="227" y="251" transform="rotate(-90 227 251)">EP</text>
<text x="248.9" y="247.3">C32</text>
<text x="248.9" y="249.9">1uF</text>
<text x="259.1" y="247.3">1uF</text>
<text x="264.6" y="249.9">GND</text>
<text x="310.4" y="249.9">GND</text>
<text x="142.2" y="256.2">ATtiny412-SS</text>
<text x="160" y="253.7">100K</text>
<text x="185.9" y="255">GND</text>
<text x="231.1" y="257.5">U2</text>
<text x="244.3" y="257.5">GND</text>
<text x="254.5" y="255">GND</text>
<text x="137.6" y="260">GND</text>
<text x="155.4" y="261.3">GND</text>
<text x="213.8" y="262.6">GND</text>
<text x="231.1" y="260">ES9033Q</text>
</g>
<g font-size="1.3" fill="#0f0f0f">
<text x="48.1" y="43.2" transform="rotate(-90 48.1 43.2)">VIN</text>
<text x="116.8" y="50.7">3V3RAW</text>
<text x="142.3" y="50.7">3V3RAW</text>
<text x="227.3" y="53.2">3V3</text>
<text x="166.4" y="55.8">HOST</text>
<text x="112.9" y="85.1" transform="rotate(-90 112.9 85.1)">3V3</text>
<text x="120.5" y="85.1" transform="rotate(-90 120.5 85.1)">3V3</text>
<text x="154.8" y="100.4" transform="rotate(-90 154.8 100.4)">3V3</text>
<text x="21.5" y="102.9" transform="rotate(-90 21.5 102.9)">3V3</text>
<text x="34.2" y="102.9" transform="rotate(-90 34.2 102.9)">3V3</text>
<text x="46.9" y="102.9" transform="rotate(-90 46.9 102.9)">3V3</text>
<text x="60.8" y="102.9" transform="rotate(-90 60.8 102.9)">3V3</text>
<text x="146" y="112.9">3V3</text>
<text x="73.7" y="118">HOST</text>
<text x="75" y="115.4">3V3</text>
<text x="217.1" y="115.4">HOST</text>
<text x="69.7" y="123.1">I2S_LRCK</text>
<text x="146" y="120.5">3V3</text>
<text x="163.8" y="125.6">I2S_BCK</text>
<text x="209.6" y="123.1">HOST</text>
<text x="163.8" y="128.1">I2S_MCLK</text>
<text x="163.8" y="130.7">I2S_DATA</text>
<text x="110.4" y="161.2" transform="rotate(-90 110.4 161.2)">3V3</text>
<text x="123.7" y="187.8">VIN</text>
<text x="172.7" y="190.4">3V3_DAC</text>
<text x="156.8" y="201.8">3V3_DAC</text>
<text x="123.7" y="210.7">3V3_DAC</text>
<text x="178.7" y="213.2">I2S_MCLK</text>
<text x="179.9" y="215.8">I2S_BCK</text>
<text x="259.1" y="213.2">DAC_OUT_L</text>
<text x="259.1" y="215.8">GND_SNS</text>
<text x="304.8" y="213.2">LINE_OUT_L</text>
<text x="178.9" y="218.3">I2S_LRCK</text>
<text x="179.3" y="220.9">I2S_DATA</text>
<text x="259.1" y="218.3">DAC_OUT_R</text>
<text x="165" y="222.5" transform="rotate(-90 165 222.5)">I2C_SDA</text>
<text x="172.6" y="222.4" transform="rotate(-90 172.6 222.4)">I2C_SCL</text>
<text x="180.7" y="225.9">DAC_EN</text>
<text x="162.5" y="231">UPDI</text>
<text x="162.5" y="233.6">I2C_SDA</text>
<text x="180.2" y="233.6">I2C_SCL</text>
<text x="83.1" y="238.6">3V3_DAC</text>
<text x="86.7" y="236.1">UPDI</text>
<text x="162.5" y="236.1">I2C_SCL</text>
<text x="180.1" y="236.1">I2C_SDA</text>
<text x="304.8" y="236.1">LINE_OUT_R</text>
<text x="157.5" y="243.7">DAC_EN</text>
<text x="167.5" y="259" transform="rotate(-90 167.5 259)">3V3</text>
</g>
<g font-size="1.3" fill="#a90000">
<text x="27.8" y="50.7">1</text>
<text x="27.8" y="48.1">2</text>
<text x="71.7" y="48.1">1</text>
<text x="71.7" y="50.7">2</text>
<text x="71.7" y="53.2">3</text>
<text x="92" y="48.1">4</text>
<text x="92" y="50.7">5</text>
<text x="179.6" y="50.7">1</text>
<text x="179.6" y="53.2">4</text>
<text x="197.4" y="53.2">5</text>
<text x="197.4" y="50.7">6</text>
<text x="179.6" y="55.7">3</text>
<text x="189.1" y="60.4" transform="rotate(-90 189.1 60.4)">2</text>
<text x="107.8" y="99.1" transform="rotate(-90 107.8 99.1)">32</text>
<text x="110.4" y="99.1" transform="rotate(-90 110.4 99.1)">31</text>
<text x="112.9" y="99.1" transform="rotate(-90 112.9 99.1)">30</text>
<text x="115.4" y="99.1" transform="rotate(-90 115.4 99.1)">29</text>
<text x="118" y="99.1" transform="rotate(-90 118 99.1)">28</text>
<text x="120.5" y="99.1" transform="rotate(-90 120.5 99.1)">27</text>
<text x="123.1" y="99.1" transform="rotate(-90 123.1 99.1)">26</text>
<text x="125.6" y="99.1" transform="rotate(-90 125.6 99.1)">25</text>
<text x="102.1" y="112.9">1</text>
<text x="129.5" y="112.9">24</text>
<text x="180.9" y="112.9">1</text>
<text x="208.8" y="112.9">6</text>
<text x="236.1" y="110" transform="rotate(-90 236.1 110)">4</text>
<text x="238.6" y="110" transform="rotate(-90 238.6 110)">5</text>
<text x="102.1" y="115.4">2</text>
<text x="102.1" y="118">3</text>
<text x="129.5" y="118">22</text>
<text x="129.5" y="115.4">23</text>
<text x="180.9" y="115.4">2</text>
<text x="180.9" y="118">3</text>
<text x="208.8" y="118">4</text>
<text x="208.8" y="115.4">5</text>
<text x="229.1" y="115.4">2</text>
<text x="229.1" y="118">3</text>
<text x="102.1" y="120.5">4</text>
<text x="102.1" y="123.1">5</text>
<text x="102.1" y="125.6">6</text>
<text x="129.5" y="125.6">19</text>
<text x="129.5" y="123.1">20</text>
<text x="129.5" y="120.5">21</text>
<text x="229.1" y="123.1">1</text>
<text x="102.1" y="128.1">7</text>
<text x="102.1" y="130.7">8</text>
<text x="129.5" y="130.7">17</text>
<text x="129.5" y="128.1">18</text>
<text x="107.8" y="146.8" transform="rotate(-90 107.8 146.8)">9</text>
<text x="110.4" y="147.4" transform="rotate(-90 110.4 147.4)">10</text>
<text x="112.9" y="147.4" transform="rotate(-90 112.9 147.4)">11</text>
<text x="115.4" y="147.4" transform="rotate(-90 115.4 147.4)">12</text>
<text x="118" y="147.4" transform="rotate(-90 118 147.4)">13</text>
<text x="120.5" y="147.4" transform="rotate(-90 120.5 147.4)">14</text>
<text x="123.1" y="147.4" transform="rotate(-90 123.1 147.4)">15</text>
<text x="125.6" y="147.4" transform="rotate(-90 125.6 147.4)">16</text>
<text x="112.9" y="162.4">1</text>
<text x="116.7" y="167.7" transform="rotate(-90 116.7 167.7)">2</text>
<text x="119.3" y="162.4">3</text>
<text x="146.6" y="187.8">1</text>
<text x="146.6" y="190.4">2</text>
<text x="166.9" y="187.8">4</text>
<text x="166.9" y="190.4">5</text>
<text x="146.6" y="192.9">3</text>
<text x="208.1" y="205.2" transform="rotate(-90 208.1 205.2)">1</text>
<text x="213.2" y="205.2" transform="rotate(-90 213.2 205.2)">4</text>
<text x="218.3" y="205.2" transform="rotate(-90 218.3 205.2)">9</text>
<text x="223.4" y="205.8" transform="rotate(-90 223.4 205.8)">17</text>
<text x="193" y="215.8">25</text>
<text x="193" y="213.2">26</text>
<text x="236.8" y="213.2">6</text>
<text x="236.8" y="215.8">7</text>
<text x="193" y="220.8">23</text>
<text x="193" y="218.3">24</text>
<text x="236.8" y="218.3">8</text>
<text x="139.6" y="225.5" transform="rotate(-90 139.6 225.5)">1</text>
<text x="193.6" y="225.9">2</text>
<text x="236.2" y="225.9">15</text>
<text x="236.2" y="223.4">16</text>
<text x="328.8" y="225.9">1</text>
<text x="152.9" y="233.5">4</text>
<text x="152.9" y="231">6</text>
<text x="193" y="233.5">21</text>
<text x="193.6" y="228.5">3</text>
<text x="236.2" y="231">14</text>
<text x="328.8" y="228.5">2</text>
<text x="328.8" y="231">3</text>
<text x="97.7" y="236.1">1</text>
<text x="97.7" y="238.6">2</text>
<text x="152.9" y="236.1">5</text>
<text x="152.9" y="238.6">7</text>
<text x="193" y="238.6">20</text>
<text x="193" y="236.1">22</text>
<text x="236.2" y="236.1">12</text>
<text x="97.7" y="241.2">3</text>
<text x="152.9" y="241.2">2</text>
<text x="152.9" y="243.7">3</text>
<text x="193" y="241.2">19</text>
<text x="236.2" y="241.2">10</text>
<text x="236.2" y="243.7">28</text>
<text x="193" y="246.2">18</text>
<text x="139.6" y="253.5" transform="rotate(-90 139.6 253.5)">8</text>
<text x="208.1" y="253.5" transform="rotate(-90 208.1 253.5)">5</text>
<text x="210.7" y="254.1" transform="rotate(-90 210.7 254.1)">27</text>
<text x="215.8" y="254.1" transform="rotate(-90 215.8 254.1)">11</text>
<text x="220.8" y="254.1" transform="rotate(-90 220.8 254.1)">13</text>
<text x="225.9" y="254.1" transform="rotate(-90 225.9 254.1)">29</text>
</g>
<g font-size="1.3" fill="#0000c2">
<text x="185.4" y="183.1">Place at pins: C22,C23 -&gt; pin 1 AVDD;</text>
<text x="226.3" y="183.1">C24 -&gt; pin 4 VCCA;</text>
<text x="248.4" y="183.1">C25 -&gt; pin 9 AVCC_3V3;</text>
<text x="275" y="183.1">C26,C27 -&gt; pin 17 AVCC_CP</text>
<text x="289.5" y="185.6">J4: 1=LEFT</text>
<text x="302.2" y="185.6">2=GND</text>
<text x="310.8" y="185.6">3=RIGHT (ch1=L, ch2=R)</text>
<text x="289.5" y="187.7">NT1 sits at J4 pin 2 = star point:</text>
<text x="289.5" y="189.7">route GND_SNS as its own trace from U2 pin 7.</text>
<text x="289.5" y="191.7">C33/C34 GND also at the star point.</text>
<text x="86.3" y="252.9">J5 pin 2 is the 3.3V DAC rail:</text>
<text x="86.3" y="255">programmer must NOT drive 5V</text>
<text x="185.4" y="265.6">U2 straps: MODE=GND -&gt; I2C,</text>
<text x="185.4" y="267.7">RT1 must be tied to DGND</text>
<text x="217.7" y="265.6">ADDR1/ADDR0=GND -&gt; 0x90 (0x98 sync)</text>
<text x="116.8" y="273.2">U3 holds DAC_EN low until the PCM2706 3V3 rail is up and MCLK is stable,</text>
<text x="116.8" y="275.3">then CHIP_EN high, wait 100 ms, clock setup at 0x98, then config at 0x90.</text>
<text x="241.3" y="272">C29 returns to pin 13 AGND_CP</text>
<text x="241.3" y="274">C28 tight across pins 15/16</text>
<text x="116.8" y="277.3">PA6 senses the PCM2706 rail (3V3) via R25.</text>
<text x="162.7" y="277.3">PA3 spare.</text>
</g>
</svg>
